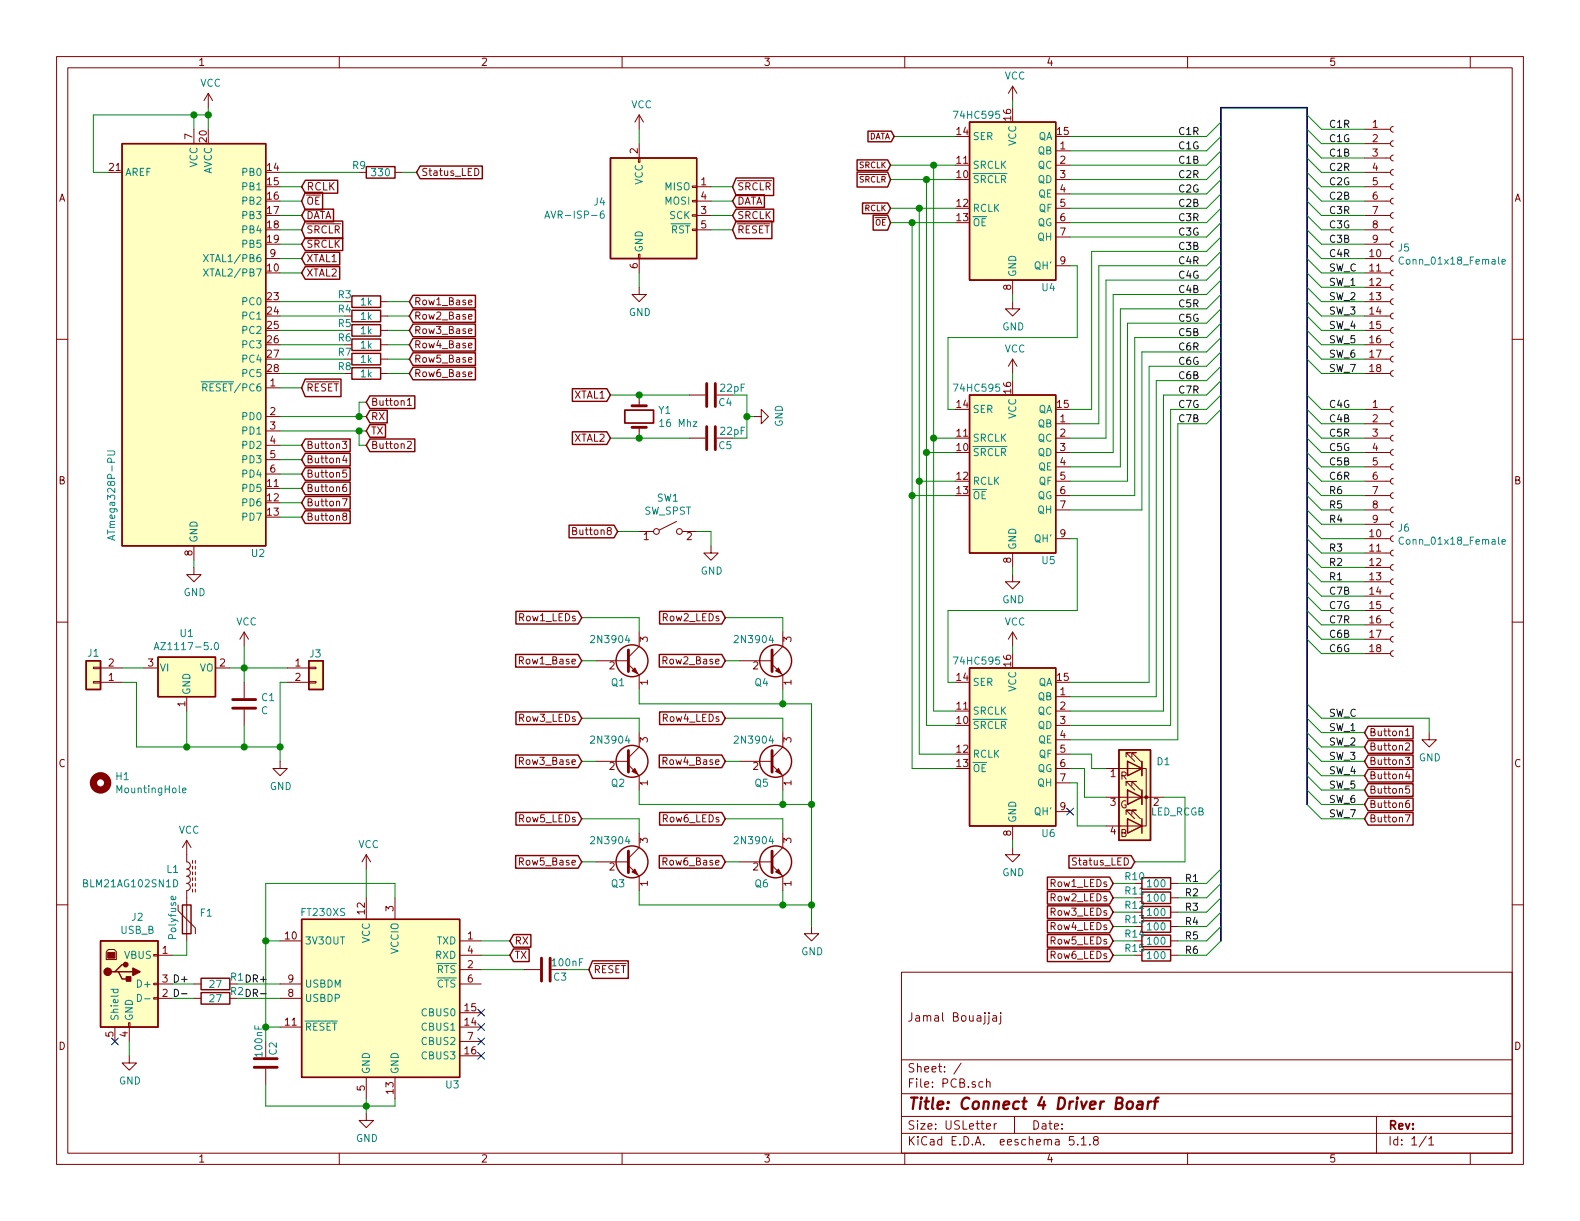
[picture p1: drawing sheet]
<svg xmlns="http://www.w3.org/2000/svg" width="279mm" height="216mm" viewBox="0 0 279 216" stroke-linecap="round" stroke-linejoin="round" font-family="sans-serif">
<g fill="none" stroke="#840000" stroke-width=".18">
<path d="M10 10h259.4v195.9h-259.4zM12 12h255.4v191.9h-255.4zM36.8 16.5l-.7 1.3M36.8 16.5v2.6M36.8 16.5l.8 1.3M60 10v2M110 10v2M160 10v2M179.1 15.2v2.6M179.1 15.2l-.8 1.3M179.1 15.2l.7 1.3M210 10v2"/>
<path d="M260 10v2M34.3 22.9v2.5M69.8 30.5h1.3M83.9 29.8a.64 .64 0 0 1 .8 .6 .64 .64 0 0 1-.8 .6zM112.9 27.9h.3v.8h-.3zM113 20.3v2.6M113 25.4v2.5M113 20.3l-.7 1.3M113 20.3l.8 1.3M122.4 38h.8v.2h-.8zM122.4 35.4h.8v.3h-.8zM122.4 32.9h.8v.2h-.8z"/>
<path d="M123.2 38.1h2.5M123.2 35.6h2.5M123.2 33h2.5M186.7 26.7h2.5M186.7 29.2h2.5M186.7 31.8h2.5M186.7 34.3h2.5M186.7 36.8h2.5M186.7 39.4h2.5M241.3 38.1h4.6M241.3 35.6h4.6M241.3 33h4.6"/>
<path d="M241.3 30.5h4.6M241.3 27.9h4.6M241.3 25.4h4.6M241.3 22.9h4.6M246.4 37.6l-.3 .1-.2 .3 .1 .4 .4 .2M246.4 35.1l-.3 .1-.2 .3 .1 .4 .4 .2M246.4 32.5l-.3 .1-.2 .3 .1 .4 .4 .2M246.4 30l-.3 .1-.2 .3 .1 .4 .4 .2M246.4 27.4l-.3 .1-.2 .4 .1 .3 .4 .2M246.4 24.9l-.3 .1-.2 .3 .1 .4 .4 .2M246.4 22.4l-.3 .1-.2 .3 .1 .4 .4 .2M10 60h2"/>
<path d="M47 45.7h2.5M67.3 53.3h1.3M67.3 58.4h1.3M67.3 55.9h1.3M82.9 58.5l.6-.1-.1-.2-.4-.1-.1 .2v.6h.5M82.9 53.5l.6-.1-.1-.3h-.4l-.1 .1v.6h.5M82.9 56l.6-.1-.1-.2-.4-.1-.1 .2v.6h.5M112.9 45h.3v.7h-.3zM113 50.8v1.3h1.3l-1.3 1.2-1.2-1.2h1.2M113 45.7v2.6M122.4 40.5h.8v.3h-.8zM123.2 40.6h2.5"/>
<path d="M179.1 53.3v1.3h1.2l-1.2 1.3-1.3-1.3h1.3M179.1 49.5v2.6M186.7 41.9h2.5M186.7 47h2.5M241.3 53.3h4.6M241.3 58.4h4.6M241.3 55.9h4.6M241.3 50.8h4.6M241.3 48.3h4.6M241.3 45.7h4.6M241.3 43.2h4.6M241.3 40.6h4.6"/>
<path d="M246.4 57.9l-.3 .1-.2 .3 .1 .4 .4 .2M246.4 55.4l-.3 .1-.2 .3 .1 .4 .4 .2M246.4 52.8l-.3 .1-.2 .4 .1 .3 .4 .2M246.4 50.3l-.3 .1-.2 .3 .1 .4 .4 .2M246.4 47.8l-.3 .1-.2 .3 .1 .4 .4 .2M246.4 45.2l-.3 .1-.2 .3 .1 .4 .4 .2M246.4 42.7l-.3 .1-.2 .3 .1 .4 .4 .2M246.4 40.1l-.3 .1-.2 .4 .1 .3 .4 .2M267.4 60h2M47 68.6h2.5M47 73.7h2.5M47 76.2h2.5"/>
<path d="M47 78.7h2.5M60.6 78h.7l-.4 .5 .4 .1v.6l-.2 .1-.5-.1M67.3 66h1.3M67.3 63.5h1.3M67.3 61h1.3M72 70.8l.4-.4v1.3M72 78.2l.5-.2 .2 .4v.2l-.7 .7h.7M72 71.7h.7M82.9 66.2l.6-.1-.1-.3h-.4l-.1 .1v.6h.5M82.9 63.6l.6-.1-.1-.2-.4-.1-.1 .2v.6h.5M82.9 61.1l.6-.1-.1-.3h-.4l-.1 .2v.6h.5M113 69.9v1.9"/>
<path d="M113 75.6v1.9M121.9 77.5h2.8M121.9 69.9h2.8M126.7 77.5h2.8M126.7 69.9h2.8M133.3 73.7h1.3v-1.3l1.3 1.3-1.3 1.2v-1.2M179.1 63.5v2.5M179.1 63.5l-.8 1.3M179.1 63.5l.7 1.3M186.7 77.5h2.5M186.7 74.9h2.5M241.3 66h4.6"/>
<path d="M241.3 63.5h4.6M241.3 61h4.6M241.3 77.5h4.6M241.3 74.9h4.6M241.3 72.4h4.6M246.4 65.5l-.3 .1-.2 .4 .1 .3 .4 .2M246.4 63l-.3 .1-.2 .3 .1 .4 .4 .2M246.4 60.5l-.3 .1-.2 .3 .1 .4 .4 .2M246.4 79.5l-.3 .1-.2 .3 .1 .4 .4 .2M246.4 77l-.3 .1-.2 .3 .1 .4 .4 .2M246.4 74.4l-.3 .1-.2 .4 .1 .3 .4 .2M246.4 71.9l-.3 .1-.2 .3 .1 .4 .4 .2"/>
<path d="M34.3 96.5v2.6M47 81.3h2.5M47 83.8h2.5M60.6 88.2h.8l-.6 1.3M60.8 91.3l-.1-.1v-.3l.1-.2 .4 .1 .1 .4-.6 .1-.1 .2v.3l.2 .2 .4-.1 .1-.1v-.4l-.2-.1M60.9 80.5l-.3 .9h.8M61.2 85.6l-.4 .1a.87 .87 0 0 0 0 1.2l.5-.1v-.5l-.5-.2-.2 .3M61.2 81v.8M61.3 83.1h-.6l-.1 .6 .2-.1 .4 .1 .1 .6-.2 .1-.5-.1M113 94h2.6M119.6 92.2l-3 1.5M120.6 94h2.6"/>
<path d="M125.7 96.5v1.3h1.3l-1.3 1.3-1.2-1.3h1.2M179.1 97.8v2.5M186.7 95.3h2.5M186.7 90.2h2.5M186.7 87.6h2.5M186.7 85.1h2.5M186.7 82.6h2.5M186.7 80h2.5M241.3 97.8h4.6M241.3 95.3h4.6M241.3 92.7h4.6M241.3 90.2h4.6"/>
<path d="M241.3 87.6h4.6M241.3 85.1h4.6M241.3 82.6h4.6M241.3 80h4.6M246.4 99.8l-.3 .1-.2 .4 .1 .3 .4 .2M246.4 97.3l-.3 .1-.2 .3 .1 .4 .4 .2M246.4 94.7l-.3 .1-.2 .4 .1 .4 .4 .2M246.4 92.2l-.3 .1-.2 .3 .1 .4 .4 .2M246.4 89.7l-.3 .1-.2 .3 .1 .4 .4 .2M246.4 87.1l-.3 .1-.2 .4 .1 .3 .4 .2M246.4 84.6l-.3 .1-.2 .3 .1 .4 .4 .2M246.4 82l-.3 .1-.2 .4 .1 .4 .4 .2"/>
<path d="M10 110h2M16.5 118h1.3v.2h-1.3zM17.8 118.1h3.8M25.4 118.1h2.5M34.3 100.3v1.3h1.3l-1.3 1.3-1.3-1.3h1.3M38.1 118.1h2.5M43.2 111.8v2.5M43.2 111.8l-.8 1.2M43.2 111.8l.7 1.2M50.8 118.1h3.8M54.6 118h1.3v.2h-1.3zM105.4 116.8h5.7"/>
<path d="M111.1 117.5l1.9 1.9v2.5M113 111.8v2.5l-1.9 1.9M130.8 116.8h5.7M136.5 117.5l1.9 1.9v2.5M138.4 111.8v2.5l-1.9 1.9M179.1 101.6v1.3h1.2l-1.2 1.2-1.3-1.2h1.3M179.1 111.8v2.5M179.1 111.8l-.8 1.2M179.1 111.8l.7 1.2M241.3 115.6h4.6M241.3 113h4.6M241.3 110.5h4.6"/>
<path d="M241.3 108h4.6M241.3 105.4h4.6M241.3 102.9h4.6M241.3 100.3h4.6M246.4 115.1l-.3 .1-.2 .3 .1 .4 .4 .2M246.4 112.5l-.3 .1-.2 .4 .1 .3 .4 .2M246.4 110l-.3 .1-.2 .3 .1 .4 .4 .2M246.4 107.4l-.3 .1-.2 .4 .1 .4 .4 .2M246.4 104.9l-.3 .1-.2 .3 .1 .4 .4 .2M246.4 102.4l-.3 .1-.2 .3 .1 .4 .4 .2M267.4 110h2M16.5 120.5h1.3v.3h-1.3z"/>
<path d="M17.8 120.7h3.8M33 123.2v2.5M43.2 120.7v2.7M43.2 125.5v2.8M49.5 134.6v1.3h1.3l-1.3 1.3-1.2-1.3h1.2M50.8 120.7h3.8M54.6 120.5h1.3v.3h-1.3zM105.4 134.6h5.7M111.1 135.3l1.9 1.9v2.5M113 129.5v2.6l-1.9 1.9M130.8 134.6h5.7M136.5 135.3l1.9 1.9v2.5"/>
<path d="M138.4 129.5v2.6l-1.9 1.9M186.7 135.9h2.5M186.7 123.2h2.5M186.7 125.7h2.5M186.7 128.3h2.5M186.7 130.8h2.5M186.7 133.4h2.5M186.7 138.4h2.5M195.6 135.9h7.1v10.2h-1M199.1 138.9v-.7h.8h-.8l1.6 1.5M199.1 133.9v-.8h.8h-.8l1.6 1.5M199.4 139.7v2.5z"/>
<path d="M199.4 139.7h.1M199.4 134.6v2.6zM199.4 134.6h.1M200.2 138.9v-.7h.7h-.7l1.5 1.5M200.2 133.9v-.8h.7h-.7l1.5 1.5M201.9 139.7v2.5M201.9 134.6v2.6M248.5 133.9h.8l-.4 .5 .3 .1v.6l-.2 .1-.5-.1M248.6 131.5l.4-.1 .3 .3-.1 .2-.7 .7h.8M248.6 129.2l.3-.4v1.3M248.6 130.1h.7M248.9 136.4l-.3 .9h.8"/>
<path d="M249.2 136.9v.8M249.2 139h-.6v.6l.1-.1h.5v.6l-.2 .2-.4-.2M252.7 129.5v1.3h1.3l-1.3 1.3-1.2-1.3h1.2M10 160h2M33 148.6v3.8a.63 .63 0 0 1 .7 .6 .63 .63 0 0 1-.7 .7 .63 .63 0 0 1 .7 .6 .63 .63 0 0 1-.7 .6 .63 .63 0 0 1 .7 .7 .63 .63 0 0 1-.7 .6 .63 .63 0 0 1 .7 .6 .63 .63 0 0 1-.7 .7v8.9M33 148.6l-.7 1.3M33 148.6l.8 1.3M34 152.1v.6M34 153.2v.5M34 154.2v.5M34 155.2v.5M34 156.2v.5"/>
<path d="M34 157.2v.5M34.5 152.1v.6M34.5 153.2v.5M34.5 154.2v.5M34.5 155.2v.5M34.5 156.2v.5M34.5 157.2v.5M64.8 151.1l-.8 1.3M64.8 151.1v2.6M64.8 158.8v3.8M64.8 151.1l.7 1.3M69.8 158.8v3.8"/>
<path d="M105.4 152.4h5.7M111.1 153l1.9 1.9v2.6M113 147.3v2.6l-1.9 1.9M130.8 152.4h5.7M136.5 153l1.9 1.9v2.6M138.4 147.3v2.6l-1.9 1.9M179.1 149.9v1.2h1.2l-1.2 1.3-1.3-1.3h1.3M179.1 146.1v2.5M186.7 143.5h2.5M195.6 146.1h6.3M195.6 141h10.1M199.1 144v-.7h.8h-.8l1.6 1.5"/>
<path d="M200.2 144v-.7h.7h-.7l1.5 1.5M207 158.8h1.3M207 156.2h1.3M248.5 144.1h.9l-.6 1.2M249.2 141.5l-.4 .1a.87 .87 0 0 0 0 1.2l.4-.1v-.6l-.4-.1-.2 .3M267.4 160h2M19.2 167.9h1l.4 .4v1.4h-1.8v-1.4zM27.2 176.4h.7v.3h-.7zM27.2 173.9h.7v.2h-.7zM27.2 168.8h.7v.2h-.7zM27.9 168.9h2.6M27.9 176.5h2.6"/>
<path d="M27.9 174h2.6M31.5 160v1l3 3.1v1M34.3 176.5h1.3M34.3 174h1.3M49.5 176.5h3.8M49.5 174h3.8M49.5 166.4h3.8M81.3 168.9h3.8M81.3 174h3.8M81.3 166.4h3.8M81.3 179.1h3.8M81.3 171.5h3.8"/>
<path d="M92.7 171.5h2.8M143.5 163.8v1.3h1.3l-1.3 1.3-1.3-1.3h1.3M159.4 171.9h108v32h-108zM174.9 179.6v1.2l-.3 .3M174.9 179.1v.1M175.6 179.7h.6v.9M176.2 179.9l-.5 .1-.2 .2 .2 .4 .5-.1M177 179.6v1.2l-.3 .3M177 179.1v.1M207 168.9h1.3M207 166.4h1.3M207 163.8h1.3"/>
<path d="M207 161.3h1.3M20.3 181.6v2.6M22.7 180.8h.3v.8h-.3zM22.9 186.7v1.3h1.2l-1.2 1.2-1.3-1.2h1.3M22.9 181.6v2.6M47 189v2.8M49.5 181.6h3.8M64.8 196.9v1.2h1.2l-1.2 1.3-1.3-1.3h1.3M64.8 190.5v3.8M69.8 190.5v3.8M81.3 181.6h3.8M81.3 186.7h3.8"/>
<path d="M81.3 184.2h3.8M159.4 197.4h108M159.4 193.4h108M159.4 187.4h108M170 188l-1.3 1.9M173.8 191.3h-.4l-.3 .2 .1 .7h.6M174.4 199.2l.8-.2-.1-.2-.4-.1-.3 .2 .1 .7h.6M174.4 191.4l.3-.1h.3l.1 1M174.4 190.8v1.5M175.8 198.7v1M176.2 198.7l-.3 .1-.1 .2M179.4 197.4v3"/>
<path d="M243.4 197.4v6.5M60 203.9v2M110 203.9v2M159.4 200.4h108M160 203.9v2M189.9 201h-.7l-.1 .7 .2-.2 .5 .1 .1 .2v.5l-.2 .2-.6-.2M190.6 202.3v.2M191.2 201.4l.4-.4v1.5M191.2 202.5h.9M192.7 202.3v.2M193.6 201.6l-.2-.3 .1-.3a.48 .48 0 0 1 .7 .1l-.1 .4a.52 .52 0 0 0-.6 .2 .52 .52 0 0 0 0 .7l.4 .1 .3-.2v-.4l-.3-.3M210 203.9v2"/>
<path d="M252.2 200.9l-1.2 1.9M252.7 201.4l.4-.4v1.5M252.7 202.5h.8M260 203.9v2"/>
<circle cx="116.1" cy="94" r=".51"/>
<circle cx="120.1" cy="94" r=".51"/>
</g>
<path d="M199.4 194.9a.54 .54 0 0 1 .5-.1 .54 .54 0 0 1 .5 .3l-.1 .6a.56 .56 0 0 1-.6 .4 .56 .56 0 0 1-.5-.4zM201.2 194.8h.8v1.3M202.1 195.2l-.7 .1a.4 .4 0 0 0-.4 .4 .4 .4 0 0 0 .3 .4l.7-.1M203.1 194.8l-.2 1.3M203.6 194.8a.54 .54 0 0 0-.6 .3M204 194.8h.8M204.9 194.1l-.4 .1-.1 .2-.3 1.7" fill="none" stroke="#840000" stroke-width=".41"/>
<g fill="none" stroke="#840000" stroke-width=".25">
<path d="M21.6 25.4h25.4v71.1h-25.4zM54 34h3v3.1h-3l-.7-1.5zM54 39.1h6.6v3.1h-6.6l-.7-1.6zM54 37h5v2.2h-5l-.7-1.1zM54 31.9h5.7v2.3h-5.7l-.7-1.2zM64.8 29.5h5v2h-5zM74.3 29.4h11v2.2h-11l-.6-1.1zM107.9 27.9h15.3v17.8h-15.3zM130.2 31.5h6.6v3.1h-6.6l-.7-1.6zM130.2 34.4h5v2.3h-5l-.7-1.1zM130.2 37h6.6v2.2h-6.6l-.7-1.1zM130.2 39.1h6.3v3.1h-6.3l-.7-1.6z"/>
<path d="M151.6 30.4h5.4l.5 1.4-.5 1.3h-5.4zM151.6 28.3h5.4l.5 .9-.5 .9h-5.4zM152.5 35.9h4.5l.5 .9-.5 1h-4.5zM153.5 23.2h4.1l.5 .9-.5 1h-4.1zM154.4 38h2.6l.5 1.4-.5 1.3h-2.6zM171.4 21.6h15.3v27.9h-15.3zM54 42.1h6.6v2.2h-6.6l-.7-1.1zM54 44.6h6.1v2.2h-6.1l-.7-1.1zM54 47.1h6.1v2.3h-6.1l-.7-1.1zM62.2 52.3h5.1v2.1h-5.1zM62.2 59.9h5.1v2.1h-5.1zM62.2 57.4h5.1v2h-5.1z"/>
<path d="M62.2 54.9h5.1v2h-5.1zM73 57.3h11.1v2.2h-11.1l-.6-1.1zM73 52.2h11.1v2.3h-11.1l-.6-1.2zM73 54.8h11.1v2.2h-11.1l-.6-1.1zM73 59.8h11.1v2.3h-11.1l-.6-1.1zM54 77.6h7.9v2.3h-7.9l-.7-1.2zM54 67h6.3v3.1h-6.3l-.7-1.5zM62.2 65h5.1v2.1h-5.1zM62.2 62.5h5.1v2h-5.1zM65.4 72.5h3.1v2.3h-3.1l-.6-1.1zM65.4 75.1h2.8v2.2h-2.8l-.6-1.1zM65.4 70h8v2.2h-8l-.6-1.1z"/>
<path d="M65.4 77.6h8v2.3h-8l-.6-1.2zM73 64.9h11.1v2.3h-11.1l-.6-1.2zM73 62.4h11.1v2.2h-11.1l-.6-1.1zM101.2 68.7h6.1l.6 1.2-.6 1.1h-6.1zM101.2 76.4h6.1l.6 1.1-.6 1.1h-6.1zM171.4 69.9h15.3v27.9h-15.3zM54 87.8h7.9v2.2h-7.9l-.7-1.1zM54 85.2h7.9v2.3h-7.9l-.7-1.1zM54 82.7h7.9v2.2h-7.9l-.7-1.1zM54 80.2h7.9v2.2h-7.9l-.7-1.1zM54 90.3h7.9v2.3h-7.9l-.7-1.2zM100.6 92.9h8l.6 1.1-.6 1.1h-8z"/>
<path d="M15.2 116.8h2.6v5.1h-2.6zM27.9 116.2h10.2v7h-10.2zM54.6 116.8h2.5v5.1h-2.5zM91.2 115.7h11l.7 1.1-.7 1.2h-11zM91.2 108.1h11l.7 1.1-.7 1.1h-11zM116.6 115.7h11l.7 1.1-.7 1.2h-11zM116.6 108.1h11l.7 1.1-.7 1.1h-11zM171.4 118.1h15.3v28h-15.3zM91.2 133.5h11l.7 1.1-.7 1.1h-11zM91.2 125.9h11l.7 1.1-.7 1.1h-11zM116.6 133.5h11l.7 1.1-.7 1.1h-11zM116.6 125.9h11l.7 1.1-.7 1.1h-11z"/>
<path d="M197.9 132.6h5.6v16h-5.6zM199.4 139.7l2.5 1.3-2.5 1.2zM199.4 134.6l2.5 1.3-2.5 1.3zM201.9 134.6v2.6M201.9 139.7v2.5M241.9 138.6h8v2.2h-8l-.6-1.1zM241.9 136h8v2.3h-8l-.6-1.1zM241.9 133.5h8v2.2h-8l-.6-1.1zM241.9 131h8v2.2h-8l-.6-1.1zM241.9 128.4h8v2.3h-8l-.6-1.2zM91.2 151.3h11l.7 1.1-.7 1.1h-11zM91.2 143.7h11l.7 1.1-.7 1.1h-11z"/>
<path d="M116.6 151.3h11l.7 1.1-.7 1.1h-11zM116.6 143.7h11l.7 1.1-.7 1.1h-11zM185.2 157.6h11l.6 1.2-.6 1.1h-11zM185.2 155.1h11l.6 1.1-.6 1.1h-11zM189 151.3h11l.7 1.1-.7 1.1h-11zM199.4 144.8l2.5 1.3-2.5 1.2zM201.9 157.7h5.1v2.1h-5.1zM201.9 155.2h5.1v2h-5.1zM201.9 144.8v2.5M241.9 141.1h8v2.3h-8l-.6-1.2zM241.9 143.7h8v2.2h-8l-.6-1.1zM17.8 166.4h10.1v15.2h-10.1z"/>
<path d="M20.3 171.8h.7l.6 1.3h1.3M21 171.8h2.5M22.2 170.6h-.6l-1.3 1.2h-.6M32.3 160h1.5v5.1h-1.5zM35.6 175.5h5v2h-5zM35.6 173h5v2h-5zM53.3 162.6h28v27.9h-28zM90.8 165.3h3.1v2.2h-3.1l-.6-1.1zM90.8 167.8h2.8v2.2h-2.8l-.6-1.1zM104.8 169.9h6.3v3.1h-6.3l-.7-1.5zM185.2 160.2h11l.6 1.1-.6 1.1h-11zM185.2 167.8h11l.6 1.1-.6 1.1h-11z"/>
<path d="M185.2 162.7h11l.6 1.1-.6 1.1h-11zM185.2 165.3h11l.6 1.1-.6 1.1h-11zM201.9 167.9h5.1v2h-5.1zM201.9 165.4h5.1v2h-5.1zM201.9 162.8h5.1v2h-5.1zM201.9 160.3h5.1v2h-5.1z"/>
<circle cx="111.8" cy="116.8" r="2.82"/>
<circle cx="137.2" cy="116.8" r="2.82"/>
<circle cx="111.8" cy="134.6" r="2.82"/>
<circle cx="137.2" cy="134.6" r="2.82"/>
<circle cx="111.8" cy="152.4" r="2.82"/>
<circle cx="137.2" cy="152.4" r="2.82"/>
</g>
<g fill="none" stroke="#008484" stroke-width=".18">
<path d="M96.3 38.6l.5-1.3 .4 1.3M96.5 38.2h.6M106.8 37.3l-.4 .1a.87 .87 0 0 0 0 1.2l.4-.1v-.6l-.4-.1-.3 .2M36 47.5l.8 1.3M36 45l.8 1.3M36.8 47.5l-.8 1.3M36.8 45l-.8 1.3M248.2 45.6a.6 .6 0 0 0-.8 .4 .6 .6 0 0 0 .6 .7l.2-.1M265.6 46.3l.6-.1-.1-.3h-.3l-.2 .2 .1 .6h.4M19 79.7h1.1l.2 .3-.1 .3-.1 .2h-1.1M35.6 67.5h1.2M35.9 68.5h.6l.1-.2-.1-.3-.2-.1h-.4v1.2"/>
<path d="M36.2 68.5l.4 .6M19.9 94.8v.6M20.3 94.7l-1.3 .4 1.3 .4M248.2 95.1a.6 .6 0 0 0-.8 .4 .6 .6 0 0 0 .6 .7l.2-.1M265.6 95.8l.6-.1-.1-.2-.3-.1-.2 .2 .1 .6h.4M27.3 114.9l.4-1.3 .4 1.3M27.4 114.5h.6M38 113.7l.2-.1a.67 .67 0 0 1 .5 .6 .67 .67 0 0 1-.5 .7l-.3-.5zM32.3 139.8l.6-.2-.1-.2-.3-.1-.2 .2 .1 .6h.4M30.7 155.5a.64 .64 0 0 1 .7 .7 .64 .64 0 0 1-.7 .6zM31 158.5l.1 .4-.2 .2-.6-.1v-.5h.3l.1 .6M19.6 174.9h1.3"/>
<path d="M20.1 174.9l-.1 .4 .3 .2 .5-.1v-.5M24.3 175.8a.64 .64 0 0 1 .7 .7 .64 .64 0 0 1-.7 .6zM25.6 176.6h.9"/>
</g>
<g fill="#ffffc2" stroke="#ffffc2" stroke-width=".18">
<path d="M15.2 116.8h2.6v5.1h-2.6z"/>
<path d="M197.9 132.6h5.6v16h-5.6z"/>
<path d="M21.6 25.4h25.4v71.1h-25.4z"/>
<path d="M107.9 27.9h15.3v17.8h-15.3z"/>
<path d="M54.6 116.8h2.5v5.1h-2.5z"/>
<path d="M27.9 116.2h10.2v7h-10.2z"/>
<path d="M171.4 21.6h15.3v27.9h-15.3z"/>
<path d="M171.4 69.9h15.3v27.9h-15.3z"/>
<path d="M17.8 166.4h10.1v15.2h-10.1z"/>
<path d="M171.4 118.1h15.3v28h-15.3z"/>
<path d="M53.3 162.6h28v27.9h-28z"/>
</g>
<g fill="#840000" stroke="#840000" stroke-width=".18">
<path d="M137.2 118.6l.5-.5 .5 1z"/>
<path d="M19 168.4h1.3v1h-1.3z"/>
<path d="M111.8 136.4l.5-.5 .5 1z"/>
<path d="M137.2 136.4l.5-.5 .5 1z"/>
<path d="M111.8 118.6l.5-.5 .5 1z"/>
<path d="M137.2 154.2l.5-.5 .5 1z"/>
<path d="M111.8 154.2l.5-.5 .5 1z"/>
<circle cx="202.7" cy="141" r=".25"/>
</g>
<g fill="none" stroke="#840000" stroke-width=".51">
<path d="M111.8 71.8h2.5M111.8 75.6h2.5M125 67.8v4.1M125 75.4v4.1M126.5 67.8v4.1M126.5 75.4v4.1M111.1 114.9v3.8M136.5 114.9v3.8M41.1 125.2h4.1M41.1 123.7h4.1M111.1 132.7v3.8M136.5 132.7v3.8"/>
<path d="M111.1 150.5v3.8M136.5 150.5v3.8M95.8 169.4v4.1M97.3 169.4v4.1M45 188.7h4M45 187.2h4"/>
</g>
<path d="M110.5 72.5h5.1v2.3h-5.1z" fill="none" stroke="#840000" stroke-width=".3"/>
<g fill="#840000" stroke="#840000" stroke-width=".25">
<path d="M22.4 172.7h.7v.8h-.7z"/>
<path d="M23.5 171.2l1.3 .6-1.3 .7z"/>
<circle cx="19" cy="171.8" r=".63"/>
<circle cx="22.2" cy="170.6" r=".38"/>
</g>
<circle cx="17.8" cy="138.4" r="1.27" fill="none" stroke="#840000" stroke-width="1.3"/>
<path d="M231.1 142.2v-123.1h-15.2v147.3" fill="none" stroke="#000084" stroke-width=".3"/>
<g fill="none" stroke="#008400" stroke-width=".18">
<path d="M36.8 19.1v3.8M179.1 17.8v1.3M34.3 20.3v2.6M36.8 20.3h-20.3v10.2h2.5M49.5 33h3.8M49.5 38.1h3.8M49.5 35.6h3.8M49.5 30.5h14M71.1 30.5h2.6M113 22.9v2.5M125.7 33h3.8M125.7 38.1h3.8"/>
<path d="M125.7 35.6h3.8M157.5 31.8h11.4M157.5 29.2h11.4M157.5 36.8h11.4M157.5 39.4h11.4M158.1 24.1h10.8M161.3 39.4v96.5h7.6M162.6 36.8v96.6h6.3M163.8 31.8v96.5h5.1M165.1 29.2v96.5h3.8M215.9 29.2l-2.5 2.6h-24.2M215.9 26.7l-2.5 2.5h-24.2"/>
<path d="M215.9 34.3l-2.5 2.5h-24.2M215.9 36.8l-2.5 2.6h-24.2M215.9 39.4l-2.5 2.5h-24.2M215.9 31.8l-2.5 2.5h-24.2M215.9 24.1l-2.5 2.6h-24.2M215.9 21.6l-2.5 2.5h-24.2M231.1 30.5l2.6 2.5h7.6M231.1 38.1l2.6 2.5h7.6M231.1 35.6l2.6 2.5h7.6M231.1 33l2.6 2.6h7.6M231.1 27.9l2.6 2.6h7.6M231.1 25.4l2.6 2.5h7.6"/>
<path d="M231.1 22.9l2.6 2.5h7.6M231.1 20.3l2.6 2.6h7.6M49.5 40.6h3.8M49.5 48.3h3.8M49.5 58.4h11.5M49.5 55.9h11.5M49.5 53.3h11.5M49.5 45.7h3.8M49.5 43.2h3.8M68.6 58.4h3.8M68.6 55.9h3.8M68.6 53.3h3.8"/>
<path d="M113 48.3v2.5M125.7 40.6h3.8M179.1 52.1v1.2M189.2 47h1.3v12.7h-22.9v12.7h1.3M215.9 41.9l-2.5 2.6h-20.4v27.9h-3.8M215.9 54.6l-2.5 2.6h-14v27.9h-10.2M215.9 49.5l-2.5 2.6h-16.6v27.9h-7.6M215.9 47l-2.5 2.5h-17.8v28h-6.4M215.9 44.5l-2.5 2.5h-19.1v27.9h-5.1M215.9 59.7l-2.5 2.5h-11.5v28h-12.7M215.9 57.2l-2.5 2.5h-12.7v27.9h-11.5M215.9 52.1l-2.5 2.5h-15.3v28h-8.9"/>
<path d="M231.1 45.7l2.6 2.6h7.6M231.1 58.4l2.6 2.6h7.6M231.1 55.9l2.6 2.5h7.6M231.1 53.3l2.6 2.6h7.6M231.1 50.8l2.6 2.5h7.6M231.1 48.3l2.6 2.5h7.6M231.1 43.2l2.6 2.5h7.6M231.1 40.6l2.6 2.6h7.6M49.5 61h11.5M49.5 66h11.5M49.5 63.5h11.5M49.5 76.2h15.3"/>
<path d="M49.5 78.7h3.8M49.5 73.7h15.3M49.5 68.6h3.8M63.5 76.2v2.5h1.3M64.8 71.1h-1.3v2.6M68.6 61h3.8M68.6 66h3.8M68.6 63.5h3.8M107.9 77.5h14M107.9 69.9h14M132.1 73.7h1.2M132.1 69.9v7.6"/>
<path d="M165.1 77.5h3.8M179.1 66v1.3M215.9 67.3l-2.5 2.6h-7.7v55.8h-16.5M215.9 69.9l-2.5 2.5h-6.4v55.9h-17.8M215.9 72.4l-2.5 2.5h-5.1v55.9h-19.1M215.9 62.2l-2.5 2.6h-10.2v55.9h-14M215.9 64.8l-2.5 2.5h-8.9v55.9h-15.3M231.1 77.5l2.6 2.5h7.6M231.1 74.9l2.6 2.6h7.6M231.1 63.5l2.6 2.5h7.6M231.1 69.9l2.6 2.5h7.6M231.1 72.4l2.6 2.5h7.6"/>
<path d="M231.1 61l2.6 2.5h7.6M34.3 99.1v1.2M49.5 91.4h3.8M49.5 86.4h3.8M49.5 88.9h3.8M49.5 83.8h3.8M49.5 81.3h3.8M109.2 94h3.8M123.2 94h2.5v2.5M161.3 87.6h7.6M162.6 85.1h6.3M163.8 80h5.1"/>
<path d="M189.2 95.3h1.3v12.7h-22.9v12.7h1.3M231.1 82.6l2.6 2.5h7.6M231.1 97.8l2.6 2.5h7.6M231.1 95.3l2.6 2.5h7.6M231.1 92.7l2.6 2.6h7.6M231.1 90.2l2.6 2.5h7.6M231.1 87.6l2.6 2.6h7.6M231.1 85.1l2.6 2.5h7.6M231.1 80l2.6 2.6h7.6M21.6 118.1h3.8M40.6 118.1h10.2M43.2 114.3v6.4"/>
<path d="M102.9 109.2h10.1v2.6M102.9 116.8h2.5M128.3 109.2h10.1v2.6M128.3 116.8h2.5M179.1 100.3v1.3M179.1 114.3v1.3M231.1 108l2.6 2.5h7.6M231.1 105.4l2.6 2.6h7.6M231.1 102.9l2.6 2.5h7.6M231.1 100.3l2.6 2.6h7.6M231.1 110.5l2.6 2.5h7.6M231.1 113l2.6 2.6h7.6"/>
<path d="M21.6 120.7h2.5v11.4h25.4M33 125.7v6.4M43.2 128.3v3.8M50.8 120.7h-1.3v13.9M102.9 134.6h2.5M102.9 127h10.1v2.5M113 139.7v2.5h30.5M113 121.9v2.6h30.5v39.3M128.3 134.6h2.5M128.3 127h10.1v2.5M138.4 121.9v2.6M138.4 139.7v2.5"/>
<path d="M189.2 138.4h1.3v7.7h5.1M189.2 135.9h2.6v5.1h3.8M189.2 133.4h3.8v2.5h2.6M231.1 139.7l2.6 2.5h7.6M231.1 137.2l2.6 2.5h7.6M231.1 134.6l2.6 2.6h7.6M231.1 132.1l2.6 2.5h7.6M231.1 129.5l2.6 2.6h7.6M231.1 127l2.6 2.5h7.6M231.1 124.5l2.6 2.5h19v2.5M64.8 153.7v5.1M69.8 158.8v-2.6h-22.8v25.4h2.5"/>
<path d="M102.9 152.4h2.5M102.9 144.8h10.1v2.5M113 157.5v2.5h30.5M128.3 152.4h2.5M128.3 144.8h10.1v2.5M138.4 157.5v2.5M179.1 148.6v1.3M196.8 156.2h3.9M196.8 158.8h3.9M205.7 141h3.8v11.4h-8.8M215.9 153.7l-2.5 2.5h-5.1M215.9 156.2l-2.5 2.6h-5.1"/>
<path d="M215.9 158.8l-2.5 2.5h-5.1M231.1 142.2l2.6 2.6h7.6M30.5 174h3.8M30.5 176.5h3.8M33 166.4v2.5h-2.5M41.9 174h7.6M41.9 176.5h7.6M47 166.4h2.5M85.1 166.4h5.1M85.1 168.9h5.1M85.1 171.5h7.6M100.3 171.5h3.8"/>
<path d="M196.8 163.8h3.9M196.8 166.4h3.9M196.8 168.9h3.9M196.8 161.3h3.9M215.9 161.3l-2.5 2.5h-5.1M215.9 163.8l-2.5 2.6h-5.1M215.9 166.4l-2.5 2.5h-5.1M22.9 184.2v2.5M47 191.8v3.8h22.8v-1.3M64.8 194.3v2.6"/>
</g>
<path d="M32.1 175.7h1M46.1 175.7h1" fill="none" stroke="#000" stroke-width=".18"/>
<g fill="#008400" stroke="#008400" stroke-width=".25">
<circle cx="138.4" cy="160" r=".51"/>
<circle cx="47" cy="181.6" r=".51"/>
<circle cx="36.8" cy="20.3" r=".51"/>
<circle cx="143.5" cy="160" r=".51"/>
<circle cx="138.4" cy="124.5" r=".51"/>
<circle cx="49.5" cy="132.1" r=".51"/>
<circle cx="138.4" cy="142.2" r=".51"/>
<circle cx="143.5" cy="142.2" r=".51"/>
<circle cx="64.8" cy="195.6" r=".51"/>
<circle cx="34.3" cy="20.3" r=".51"/>
<circle cx="165.1" cy="29.2" r=".51"/>
<circle cx="161.3" cy="87.6" r=".51"/>
<circle cx="132.1" cy="73.7" r=".51"/>
<circle cx="47" cy="166.4" r=".51"/>
<circle cx="165.1" cy="77.5" r=".51"/>
<circle cx="162.6" cy="36.8" r=".51"/>
<circle cx="63.5" cy="76.2" r=".51"/>
<circle cx="163.8" cy="31.8" r=".51"/>
<circle cx="162.6" cy="85.1" r=".51"/>
<circle cx="33" cy="132.1" r=".51"/>
<circle cx="43.2" cy="132.1" r=".51"/>
<circle cx="113" cy="69.9" r=".51"/>
<circle cx="113" cy="77.5" r=".51"/>
<circle cx="63.5" cy="73.7" r=".51"/>
<circle cx="43.2" cy="118.1" r=".51"/>
<circle cx="163.8" cy="80" r=".51"/>
<circle cx="161.3" cy="39.4" r=".51"/>
</g>
<path d="M188.6 142.9l1.2 1.2M189.8 142.9l-1.2 1.2M84.5 178.5l1.2 1.2M85.7 178.5l-1.2 1.2M19.7 183.5l1.2 1.3M20.9 183.5l-1.2 1.3M84.5 186.1l1.2 1.2M84.5 183.5l1.2 1.3M84.5 181l1.2 1.2M85.7 186.1l-1.2 1.2M85.7 183.5l-1.2 1.3M85.7 181l-1.2 1.2" fill="none" stroke="#000084" stroke-width=".18"/>
<text font-size="2.8" fill="#840000" x="160.4" y="196.2">Title: Connect 4 Driver Boarf</text>
<g font-size="2.1" fill="#840000">
<text x="160.4" y="180.6">Jamal Bouajjaj</text>
<text x="160.4" y="189.6">Sheet: /</text>
<text x="160.4" y="192.3">File: PCB.sch</text>
<text x="160.4" y="202.5">KiCad E.D.A. eeschema 5.1.8</text>
<text x="160.4" y="199.7">Size: USLetter</text>
<text x="182.4" y="199.7">Date:</text>
<text x="245.4" y="199.7">Rev:</text>
<text x="245.4" y="202.5">Id: 1/1</text>
</g>
<text font-size="1.9" fill="#840000" x="54.2" y="33.7">RCLK</text>
<g font-size="1.8" fill="#840000">
<text x="35" y="11.6">1</text>
<text x="85" y="11.6">2</text>
<text x="135" y="11.6">3</text>
<text x="185" y="11.6">4</text>
<text x="235" y="11.6">5</text>
<text x="169.2" y="23.9">14</text>
<text x="178.8" y="21.3" transform="rotate(-90 178.8 21.3)">16</text>
<text x="187" y="23.9">15</text>
<text x="242.7" y="22.6">1</text>
<text x="34" y="24.6" transform="rotate(-90 34 24.6)">7</text>
<text x="36.6" y="25.1" transform="rotate(-90 36.6 25.1)">20</text>
<text x="112.8" y="27.2" transform="rotate(-90 112.8 27.2)">2</text>
<text x="169.2" y="29">11</text>
<text x="187.5" y="26.4">1</text>
<text x="187.5" y="29">2</text>
<text x="242.7" y="25.1">2</text>
<text x="242.7" y="27.7">3</text>
<text x="10.4" y="35.6">A</text>
<text x="19.4" y="30.2">21</text>
<text x="47.3" y="30.2">14</text>
<text x="47.3" y="32.8">15</text>
<text x="47.3" y="35.3">16</text>
<text x="74.4" y="31.1">Status_LED</text>
<text x="124" y="32.8">1</text>
<text x="124" y="35.3">4</text>
<text x="130.3" y="33.7">SRCLR</text>
<text x="169.2" y="31.5">10</text>
<text x="187.5" y="31.5">3</text>
<text x="187.5" y="34">4</text>
<text x="242.7" y="30.2">4</text>
<text x="242.7" y="32.8">5</text>
<text x="242.7" y="35.3">6</text>
<text x="267.8" y="35.6">A</text>
<text x="47.3" y="37.8">17</text>
<text x="47.3" y="40.4">18</text>
<text x="54.1" y="36.2">OE</text>
<text x="54.1" y="41.3">SRCLR</text>
<text x="54.1" y="38.7">DATA</text>
<text x="124" y="37.8">3</text>
<text x="124" y="40.4">5</text>
<text x="130.3" y="36.2">DATA</text>
<text x="130.3" y="38.7">SRCLK</text>
<text x="130.3" y="41.3">RESET</text>
<text x="169.2" y="36.6">12</text>
<text x="169.2" y="39.1">13</text>
<text x="187.5" y="36.6">5</text>
<text x="187.5" y="39.1">6</text>
<text x="187.5" y="41.7">7</text>
<text x="242.7" y="37.8">7</text>
<text x="242.7" y="40.4">8</text>
<text x="47.3" y="42.9">19</text>
<text x="47.8" y="45.5">9</text>
<text x="54.1" y="43.8">SRCLK</text>
<text x="54.1" y="46.4">XTAL1</text>
<text x="112.8" y="47.5" transform="rotate(-90 112.8 47.5)">6</text>
<text x="187.5" y="46.7">9</text>
<text x="242.2" y="45.5">10</text>
<text x="242.7" y="42.9">9</text>
<text x="47.3" y="48">10</text>
<text x="47.3" y="53.1">23</text>
<text x="54.1" y="48.9">XTAL2</text>
<text x="73.2" y="54">Row1_Base</text>
<text x="178.8" y="51.3" transform="rotate(-90 178.8 51.3)">8</text>
<text x="242.2" y="48">11</text>
<text x="242.2" y="50.5">12</text>
<text x="242.2" y="53.1">13</text>
<text x="47.3" y="55.6">24</text>
<text x="47.3" y="58.2">25</text>
<text x="73.2" y="59.1">Row3_Base</text>
<text x="73.2" y="56.5">Row2_Base</text>
<text x="242.2" y="55.6">14</text>
<text x="242.2" y="58.2">15</text>
<text x="47.3" y="60.7">26</text>
<text x="47.3" y="63.2">27</text>
<text x="47.3" y="65.8">28</text>
<text x="73.2" y="64.1">Row5_Base</text>
<text x="73.2" y="61.6">Row4_Base</text>
<text x="242.2" y="60.7">16</text>
<text x="242.2" y="63.2">17</text>
<text x="242.2" y="65.8">18</text>
<text x="47.8" y="68.3">1</text>
<text x="54.1" y="69.2">RESET</text>
<text x="65.6" y="71.8">Button1</text>
<text x="73.2" y="66.7">Row6_Base</text>
<text x="101.5" y="70.5">XTAL1</text>
<text x="178.8" y="69.5" transform="rotate(-90 178.8 69.5)">16</text>
<text x="47.8" y="73.4">2</text>
<text x="47.8" y="75.9">3</text>
<text x="65.6" y="74.3">RX</text>
<text x="65.6" y="76.8">TX</text>
<text x="169.2" y="77.2">11</text>
<text x="169.2" y="72.1">14</text>
<text x="187" y="72.1">15</text>
<text x="187.5" y="74.7">1</text>
<text x="187.5" y="77.2">2</text>
<text x="242.7" y="72.1">1</text>
<text x="242.7" y="74.7">2</text>
<text x="242.7" y="77.2">3</text>
<text x="47.8" y="78.5">4</text>
<text x="47.8" y="81">5</text>
<text x="47.8" y="83.6">6</text>
<text x="54.1" y="81.9">Button4</text>
<text x="54.1" y="79.4">Button3</text>
<text x="65.6" y="79.4">Button2</text>
<text x="101.5" y="78.1">XTAL2</text>
<text x="169.2" y="79.8">10</text>
<text x="187.5" y="79.8">3</text>
<text x="187.5" y="82.3">4</text>
<text x="242.7" y="79.8">4</text>
<text x="242.7" y="82.3">5</text>
<text x="10.4" y="85.6">B</text>
<text x="47.3" y="86.1">11</text>
<text x="47.3" y="88.6">12</text>
<text x="54.1" y="89.5">Button7</text>
<text x="54.1" y="87">Button6</text>
<text x="54.1" y="84.5">Button5</text>
<text x="169.2" y="84.8">12</text>
<text x="169.2" y="87.4">13</text>
<text x="187.5" y="84.8">5</text>
<text x="187.5" y="87.4">6</text>
<text x="187.5" y="89.9">7</text>
<text x="242.7" y="84.8">6</text>
<text x="242.7" y="87.4">7</text>
<text x="242.7" y="89.9">8</text>
<text x="267.8" y="85.6">B</text>
<text x="47.3" y="91.2">13</text>
<text x="54.1" y="92.1">Button8</text>
<text x="101.8" y="94.6">Button8</text>
<text x="113.8" y="95.5">1</text>
<text x="121.4" y="95.5">2</text>
<text x="187.5" y="95">9</text>
<text x="242.2" y="95">10</text>
<text x="242.7" y="92.5">9</text>
<text x="34" y="98.3" transform="rotate(-90 34 98.3)">8</text>
<text x="178.8" y="99.5" transform="rotate(-90 178.8 99.5)">8</text>
<text x="242.2" y="97.5">11</text>
<text x="242.2" y="100.1">12</text>
<text x="242.2" y="102.6">13</text>
<text x="242.2" y="105.2">14</text>
<text x="242.2" y="107.7">15</text>
<text x="91.9" y="109.9">Row1_LEDs</text>
<text x="114.6" y="113.5" transform="rotate(-90 114.6 113.5)">3</text>
<text x="117.3" y="109.9">Row2_LEDs</text>
<text x="140" y="113.5" transform="rotate(-90 140 113.5)">3</text>
<text x="242.2" y="110.2">16</text>
<text x="242.2" y="112.8">17</text>
<text x="19.2" y="117.9">2</text>
<text x="26.2" y="117.9">3</text>
<text x="38.9" y="117.9">2</text>
<text x="52.2" y="117.9">1</text>
<text x="92.2" y="117.5">Row1_Base</text>
<text x="107.8" y="118.4">2</text>
<text x="117.6" y="117.5">Row2_Base</text>
<text x="133.2" y="118.4">2</text>
<text x="178.8" y="117.8" transform="rotate(-90 178.8 117.8)">16</text>
<text x="242.2" y="115.3">18</text>
<text x="19.2" y="120.4">1</text>
<text x="32.8" y="124.9" transform="rotate(-90 32.8 124.9)">1</text>
<text x="52.2" y="120.4">2</text>
<text x="114.6" y="121.1" transform="rotate(-90 114.6 121.1)">1</text>
<text x="140" y="121.1" transform="rotate(-90 140 121.1)">1</text>
<text x="169.2" y="125.5">11</text>
<text x="169.2" y="120.4">14</text>
<text x="187" y="120.4">15</text>
<text x="187.5" y="122.9">1</text>
<text x="187.5" y="125.5">2</text>
<text x="91.9" y="127.6">Row3_LEDs</text>
<text x="114.6" y="131.3" transform="rotate(-90 114.6 131.3)">3</text>
<text x="117.3" y="127.6">Row4_LEDs</text>
<text x="140" y="131.3" transform="rotate(-90 140 131.3)">3</text>
<text x="169.2" y="128">10</text>
<text x="187.5" y="128">3</text>
<text x="187.5" y="130.6">4</text>
<text x="242.1" y="130.2">Button1</text>
<text x="10.4" y="135.6">C</text>
<text x="92.2" y="135.3">Row3_Base</text>
<text x="107.8" y="136.1">2</text>
<text x="117.6" y="135.3">Row4_Base</text>
<text x="133.2" y="136.1">2</text>
<text x="169.2" y="133.1">12</text>
<text x="169.2" y="135.6">13</text>
<text x="187.5" y="133.1">5</text>
<text x="187.5" y="135.6">6</text>
<text x="196.4" y="137.4">1</text>
<text x="198.1" y="137.8">R</text>
<text x="242.1" y="137.8">Button4</text>
<text x="242.1" y="135.3">Button3</text>
<text x="242.1" y="132.7">Button2</text>
<text x="267.8" y="135.6">C</text>
<text x="114.6" y="138.9" transform="rotate(-90 114.6 138.9)">1</text>
<text x="140" y="138.9" transform="rotate(-90 140 138.9)">1</text>
<text x="187.5" y="138.2">7</text>
<text x="187.5" y="143.3">9</text>
<text x="196.4" y="142.5">3</text>
<text x="198.1" y="142.9">G</text>
<text x="204" y="142.5">2</text>
<text x="242.1" y="140.3">Button5</text>
<text x="242.1" y="142.9">Button6</text>
<text x="91.9" y="145.4">Row5_LEDs</text>
<text x="114.6" y="149.1" transform="rotate(-90 114.6 149.1)">3</text>
<text x="117.3" y="145.4">Row6_LEDs</text>
<text x="140" y="149.1" transform="rotate(-90 140 149.1)">3</text>
<text x="178.8" y="147.8" transform="rotate(-90 178.8 147.8)">8</text>
<text x="196.4" y="147.6">4</text>
<text x="198.1" y="148">B</text>
<text x="242.1" y="145.4">Button7</text>
<text x="92.2" y="153">Row5_Base</text>
<text x="107.8" y="153.9">2</text>
<text x="117.6" y="153">Row6_Base</text>
<text x="133.2" y="153.9">2</text>
<text x="189.9" y="153">Status_LED</text>
<text x="64.5" y="161.6" transform="rotate(-90 64.5 161.6)">12</text>
<text x="69.6" y="161.1" transform="rotate(-90 69.6 161.1)">3</text>
<text x="114.6" y="156.7" transform="rotate(-90 114.6 156.7)">1</text>
<text x="140" y="156.7" transform="rotate(-90 140 156.7)">1</text>
<text x="185.9" y="159.4">Row2_LEDs</text>
<text x="185.9" y="161.9">Row3_LEDs</text>
<text x="185.9" y="156.8">Row1_LEDs</text>
<text x="50.5" y="166.1">10</text>
<text x="82.7" y="166.1">1</text>
<text x="91" y="167">RX</text>
<text x="185.9" y="164.5">Row4_LEDs</text>
<text x="185.9" y="167">Row5_LEDs</text>
<text x="28.7" y="168.7">1</text>
<text x="51" y="173.7">9</text>
<text x="82.7" y="171.2">2</text>
<text x="82.7" y="168.7">4</text>
<text x="82.7" y="173.7">6</text>
<text x="91" y="169.5">TX</text>
<text x="104.9" y="172.1">RESET</text>
<text x="185.9" y="169.5">Row6_LEDs</text>
<text x="51" y="176.3">8</text>
<text x="82.2" y="178.8">15</text>
<text x="10.4" y="185.6">D</text>
<text x="20.1" y="183.4" transform="rotate(-90 20.1 183.4)">5</text>
<text x="22.6" y="183.4" transform="rotate(-90 22.6 183.4)">4</text>
<text x="50.5" y="181.4">11</text>
<text x="82.2" y="181.4">14</text>
<text x="82.7" y="183.9">7</text>
<text x="267.8" y="185.6">D</text>
<text x="82.2" y="186.4">16</text>
<text x="64.5" y="192.9" transform="rotate(-90 64.5 192.9)">5</text>
<text x="69.6" y="193.4" transform="rotate(-90 69.6 193.4)">13</text>
<text x="35" y="205.5">1</text>
<text x="85" y="205.5">2</text>
<text x="135" y="205.5">3</text>
<text x="185" y="205.5">4</text>
<text x="235" y="205.5">5</text>
</g>
<g font-size="1.8" fill="#008484">
<text x="35.4" y="15.3">VCC</text>
<text x="177.6" y="14.1">VCC</text>
<text x="111.6" y="19.2">VCC</text>
<text x="169" y="21">74HC595</text>
<text x="34.9" y="29.6" transform="rotate(-90 34.9 29.6)">VCC</text>
<text x="62.4" y="29.9">R9</text>
<text x="172" y="29.8">SRCLK</text>
<text x="172" y="24.8">SER</text>
<text x="179.7" y="25.8" transform="rotate(-90 179.7 25.8)">VCC</text>
<text x="183.5" y="27.3">QB</text>
<text x="183.5" y="24.8">QA</text>
<text x="183.5" y="29.8">QC</text>
<text x="22.1" y="31.1">AREF</text>
<text x="37.5" y="30.9" transform="rotate(-90 37.5 30.9)">AVCC</text>
<text x="43.1" y="31.1">PB0</text>
<text x="43.1" y="33.7">PB1</text>
<text x="65.8" y="31.2">330</text>
<text x="113.7" y="32.7" transform="rotate(-90 113.7 32.7)">VCC</text>
<text x="117.7" y="33.7">MISO</text>
<text x="172" y="32.4">SRCLR</text>
<text x="183.5" y="32.4">QD</text>
<text x="183.6" y="34.9">QE</text>
<text x="43.1" y="36.2">PB2</text>
<text x="43.1" y="38.7">PB3</text>
<text x="43.1" y="41.3">PB4</text>
<text x="97.3" y="38.7">AVR-ISP-6</text>
<text x="105.1" y="36.3">J4</text>
<text x="117.7" y="36.2">MOSI</text>
<text x="118.4" y="38.7">SCK</text>
<text x="118.6" y="41.3">RST</text>
<text x="172" y="37.5">RCLK</text>
<text x="172" y="40">OE</text>
<text x="183.4" y="40">QG</text>
<text x="183.7" y="37.5">QF</text>
<text x="37" y="46.4">XTAL1/PB6</text>
<text x="43.1" y="43.8">PB5</text>
<text x="113.7" y="44.7" transform="rotate(-90 113.7 44.7)">GND</text>
<text x="183.1" y="47.6">QH'</text>
<text x="183.5" y="42.5">QH</text>
<text x="247.3" y="44.5">J5</text>
<text x="248.1" y="46.8">Conn_01x18_Female</text>
<text x="37" y="48.9">XTAL2/PB7</text>
<text x="43.1" y="54">PC0</text>
<text x="59.8" y="52.8">R3</text>
<text x="179.7" y="49" transform="rotate(-90 179.7 49)">GND</text>
<text x="184.3" y="51.5">U4</text>
<text x="43.1" y="56.5">PC1</text>
<text x="43.1" y="59.1">PC2</text>
<text x="59.8" y="57.8">R5</text>
<text x="59.8" y="55.3">R4</text>
<text x="63.8" y="54">1k</text>
<text x="63.8" y="59.1">1k</text>
<text x="63.8" y="56.6">1k</text>
<text x="111.2" y="55.9">GND</text>
<text x="177.2" y="58.4">GND</text>
<text x="43.1" y="61.6">PC3</text>
<text x="43.1" y="64.1">PC4</text>
<text x="59.8" y="65.5">R8</text>
<text x="59.8" y="62.9">R7</text>
<text x="59.8" y="60.4">R6</text>
<text x="63.8" y="64.2">1k</text>
<text x="63.8" y="61.6">1k</text>
<text x="177.6" y="62.3">VCC</text>
<text x="36.7" y="69.2">RESET/PC6</text>
<text x="43.1" y="66.7">PC5</text>
<text x="63.8" y="66.7">1k</text>
<text x="127.2" y="71.8">C4</text>
<text x="169" y="69.3">74HC595</text>
<text x="43.1" y="74.3">PD0</text>
<text x="43.1" y="76.8">PD1</text>
<text x="116.5" y="73.2">Y1</text>
<text x="117" y="75.5">16 Mhz</text>
<text x="138.4" y="75.5" transform="rotate(-90 138.4 75.5)">GND</text>
<text x="172" y="73">SER</text>
<text x="179.7" y="74.1" transform="rotate(-90 179.7 74.1)">VCC</text>
<text x="183.5" y="75.6">QB</text>
<text x="183.5" y="73">QA</text>
<text x="43.1" y="79.4">PD2</text>
<text x="43.1" y="81.9">PD3</text>
<text x="127.2" y="79.4">C5</text>
<text x="172" y="80.6">SRCLR</text>
<text x="172" y="78.1">SRCLK</text>
<text x="183.5" y="78.1">QC</text>
<text x="183.5" y="80.6">QD</text>
<text x="183.6" y="83.2">QE</text>
<text x="43.1" y="87">PD5</text>
<text x="43.1" y="89.5">PD6</text>
<text x="43.1" y="84.5">PD4</text>
<text x="116.2" y="88.7">SW1</text>
<text x="172" y="85.7">RCLK</text>
<text x="172" y="88.3">OE</text>
<text x="183.4" y="88.3">QG</text>
<text x="183.7" y="85.7">QF</text>
<text x="20.4" y="94.6" transform="rotate(-90 20.4 94.6)">ATmega328P-PU</text>
<text x="43.1" y="92.1">PD7</text>
<text x="113.9" y="91">SW_SPST</text>
<text x="183.1" y="95.9">QH'</text>
<text x="183.5" y="90.8">QH</text>
<text x="247.3" y="94">J6</text>
<text x="34.9" y="96" transform="rotate(-90 34.9 96)">GND</text>
<text x="44.5" y="98.5">U2</text>
<text x="123.9" y="101.6">GND</text>
<text x="179.7" y="97.3" transform="rotate(-90 179.7 97.3)">GND</text>
<text x="184.3" y="99.7">U5</text>
<text x="248.1" y="96.3">Conn_01x18_Female</text>
<text x="32.5" y="105.4">GND</text>
<text x="177.2" y="106.7">GND</text>
<text x="31.9" y="112.6">U1</text>
<text x="41.8" y="110.6">VCC</text>
<text x="104.8" y="113.7">2N3904</text>
<text x="130.2" y="113.7">2N3904</text>
<text x="177.6" y="110.6">VCC</text>
<text x="15.5" y="116.1">J1</text>
<text x="28.2" y="118.7">VI</text>
<text x="28.3" y="115">AZ1117-5.0</text>
<text x="35.3" y="118.7">VO</text>
<text x="54.8" y="116.3">J3</text>
<text x="169" y="117.5">74HC595</text>
<text x="33.7" y="122.9" transform="rotate(-90 33.7 122.9)">GND</text>
<text x="46.3" y="124">C1</text>
<text x="108.1" y="121.3">Q1</text>
<text x="133.5" y="121.3">Q4</text>
<text x="172" y="121.3">SER</text>
<text x="179.7" y="122.4" transform="rotate(-90 179.7 122.4)">VCC</text>
<text x="183.5" y="123.8">QB</text>
<text x="183.5" y="121.3">QA</text>
<text x="46.2" y="126.3">C</text>
<text x="104.8" y="131.5">2N3904</text>
<text x="130.2" y="131.5">2N3904</text>
<text x="172" y="128.9">SRCLR</text>
<text x="172" y="126.4">SRCLK</text>
<text x="183.5" y="126.4">QC</text>
<text x="183.5" y="128.9">QD</text>
<text x="183.6" y="131.4">QE</text>
<text x="20.5" y="137.9">H1</text>
<text x="172" y="134">RCLK</text>
<text x="172" y="136.5">OE</text>
<text x="183.4" y="136.5">QG</text>
<text x="183.7" y="134">QF</text>
<text x="204.6" y="135.3">D1</text>
<text x="250.9" y="134.6">GND</text>
<text x="20.9" y="140.3">MountingHole</text>
<text x="47.7" y="139.7">GND</text>
<text x="108.1" y="139.1">Q2</text>
<text x="133.5" y="139.1">Q5</text>
<text x="183.5" y="139.1">QH</text>
<text x="31.6" y="147.4">VCC</text>
<text x="63.3" y="150">VCC</text>
<text x="104.8" y="149.3">2N3904</text>
<text x="130.2" y="149.3">2N3904</text>
<text x="179.7" y="145.5" transform="rotate(-90 179.7 145.5)">GND</text>
<text x="183.1" y="144.1">QH'</text>
<text x="184.3" y="148">U6</text>
<text x="203.4" y="144.2">LED_RCGB</text>
<text x="29.5" y="154.4">L1</text>
<text x="177.2" y="154.9">GND</text>
<text x="199" y="155.6">R10</text>
<text x="15" y="156.9">BLM21AG102SN1D</text>
<text x="53.4" y="162">FT230XS</text>
<text x="108.1" y="156.9">Q3</text>
<text x="133.5" y="156.9">Q6</text>
<text x="199" y="160.7">R12</text>
<text x="199" y="158.2">R11</text>
<text x="203" y="162">100</text>
<text x="203" y="159.4">100</text>
<text x="203" y="156.9">100</text>
<text x="21.3" y="165.1">USB_B</text>
<text x="23.3" y="162.8">J2</text>
<text x="31.2" y="165.9" transform="rotate(-90 31.2 165.9)">Polyfuse</text>
<text x="35.5" y="162.1">F1</text>
<text x="53.8" y="167">3V3OUT</text>
<text x="65.4" y="166.8" transform="rotate(-90 65.4 166.8)">VCC</text>
<text x="77.2" y="167">TXD</text>
<text x="199" y="165.8">R14</text>
<text x="199" y="163.2">R13</text>
<text x="203" y="167.1">100</text>
<text x="203" y="164.5">100</text>
<text x="22" y="169.5">VBUS</text>
<text x="70.5" y="168.7" transform="rotate(-90 70.5 168.7)">VCCIO</text>
<text x="77" y="169.5">RXD</text>
<text x="77.2" y="172.1">RTS</text>
<text x="97.8" y="170.9">100nF</text>
<text x="97.9" y="173.4">C3</text>
<text x="141.7" y="168.9">GND</text>
<text x="199" y="168.3">R15</text>
<text x="203" y="169.6">100</text>
<text x="24.6" y="174.6">D+</text>
<text x="37.1" y="177.2">27</text>
<text x="37.1" y="174.7">27</text>
<text x="53.8" y="177.2">USBDP</text>
<text x="53.8" y="174.6">USBDM</text>
<text x="74.8" y="179.7">CBUS0</text>
<text x="77.2" y="174.6">CTS</text>
<text x="21" y="180.6" transform="rotate(-90 21 180.6)">Shield</text>
<text x="23.5" y="180.6" transform="rotate(-90 23.5 180.6)">GND</text>
<text x="53.8" y="182.2">RESET</text>
<text x="74.8" y="182.2">CBUS1</text>
<text x="74.8" y="184.8">CBUS2</text>
<text x="21" y="191.8">GND</text>
<text x="48.9" y="186.5" transform="rotate(-90 48.9 186.5)">C2</text>
<text x="65.4" y="190" transform="rotate(-90 65.4 190)">GND</text>
<text x="70.5" y="190" transform="rotate(-90 70.5 190)">GND</text>
<text x="74.8" y="187.3">CBUS3</text>
<text x="78.9" y="192.5">U3</text>
<text x="62.9" y="201.9">GND</text>
</g>
<g font-size="1.8">
<text x="208.3" y="23.9">C1R</text>
<text x="234.9" y="22.6">C1R</text>
<text x="208.3" y="29">C1B</text>
<text x="208.3" y="26.4">C1G</text>
<text x="234.9" y="27.7">C1B</text>
<text x="234.9" y="25.1">C1G</text>
<text x="208.3" y="31.5">C2R</text>
<text x="208.3" y="34">C2G</text>
<text x="234.9" y="35.3">C2B</text>
<text x="234.9" y="32.8">C2G</text>
<text x="234.9" y="30.2">C2R</text>
<text x="208.3" y="41.7">C3G</text>
<text x="208.3" y="36.6">C2B</text>
<text x="208.3" y="39.1">C3R</text>
<text x="234.9" y="40.4">C3G</text>
<text x="234.9" y="37.8">C3R</text>
<text x="208.3" y="44.2">C3B</text>
<text x="208.3" y="46.7">C4R</text>
<text x="234.9" y="45.5">C4R</text>
<text x="234.9" y="42.9">C3B</text>
<text x="208.3" y="49.3">C4G</text>
<text x="208.3" y="51.8">C4B</text>
<text x="234.9" y="53.1">SW_2</text>
<text x="234.9" y="48">SW_C</text>
<text x="234.9" y="50.5">SW_1</text>
<text x="208.3" y="54.4">C5R</text>
<text x="208.3" y="56.9">C5G</text>
<text x="208.3" y="59.4">C5B</text>
<text x="234.9" y="58.2">SW_4</text>
<text x="234.9" y="55.6">SW_3</text>
<text x="208.3" y="62">C6R</text>
<text x="208.3" y="64.5">C6G</text>
<text x="234.9" y="65.8">SW_7</text>
<text x="234.9" y="63.2">SW_6</text>
<text x="234.9" y="60.7">SW_5</text>
<text x="208.3" y="67.1">C6B</text>
<text x="208.3" y="69.6">C7R</text>
<text x="208.3" y="74.7">C7B</text>
<text x="208.3" y="72.1">C7G</text>
<text x="234.9" y="72.1">C4G</text>
<text x="234.9" y="77.2">C5R</text>
<text x="234.9" y="74.7">C4B</text>
<text x="234.9" y="82.3">C5B</text>
<text x="234.9" y="79.8">C5G</text>
<text x="234.9" y="87.4">R6</text>
<text x="234.9" y="89.9">R5</text>
<text x="234.9" y="84.8">C6R</text>
<text x="234.9" y="92.5">R4</text>
<text x="234.9" y="97.5">R3</text>
<text x="234.9" y="100.1">R2</text>
<text x="234.9" y="102.6">R1</text>
<text x="234.9" y="105.2">C7B</text>
<text x="234.9" y="107.7">C7G</text>
<text x="234.9" y="110.2">C7R</text>
<text x="234.9" y="112.8">C6B</text>
<text x="234.9" y="115.3">C6G</text>
<text x="234.9" y="131.8">SW_2</text>
<text x="234.9" y="129.3">SW_1</text>
<text x="234.9" y="126.7">SW_C</text>
<text x="234.9" y="136.9">SW_4</text>
<text x="234.9" y="134.4">SW_3</text>
<text x="234.9" y="142">SW_6</text>
<text x="234.9" y="139.4">SW_5</text>
<text x="234.9" y="144.5">SW_7</text>
<text x="209.8" y="156">R1</text>
<text x="209.8" y="161">R3</text>
<text x="209.8" y="158.5">R2</text>
<text x="209.8" y="166.1">R5</text>
<text x="209.8" y="163.6">R4</text>
<text x="28.7" y="173.7">3 D+</text>
<text x="40.8" y="173.4">R1DR+</text>
<text x="209.8" y="168.7">R6</text>
<text x="28.7" y="176.3">2 D-</text>
<text x="40.8" y="175.9">R2DR-</text>
</g>
<g font-size="1.8" fill="#008400">
<text x="127.5" y="69.3">22pF</text>
<text x="127.5" y="76.9">22pF</text>
<text x="46.4" y="186.7" transform="rotate(-90 46.4 186.7)">100nF</text>
</g>
<g font-size="1.4" fill="#840000">
<text x="151.9" y="29.7">SRCLK</text>
<text x="153.5" y="24.6">DATA</text>
<text x="151.9" y="32.3">SRCLR</text>
<text x="152.9" y="37.3">RCLK</text>
<text x="154.8" y="39.9">OE</text>
</g>
</svg>
